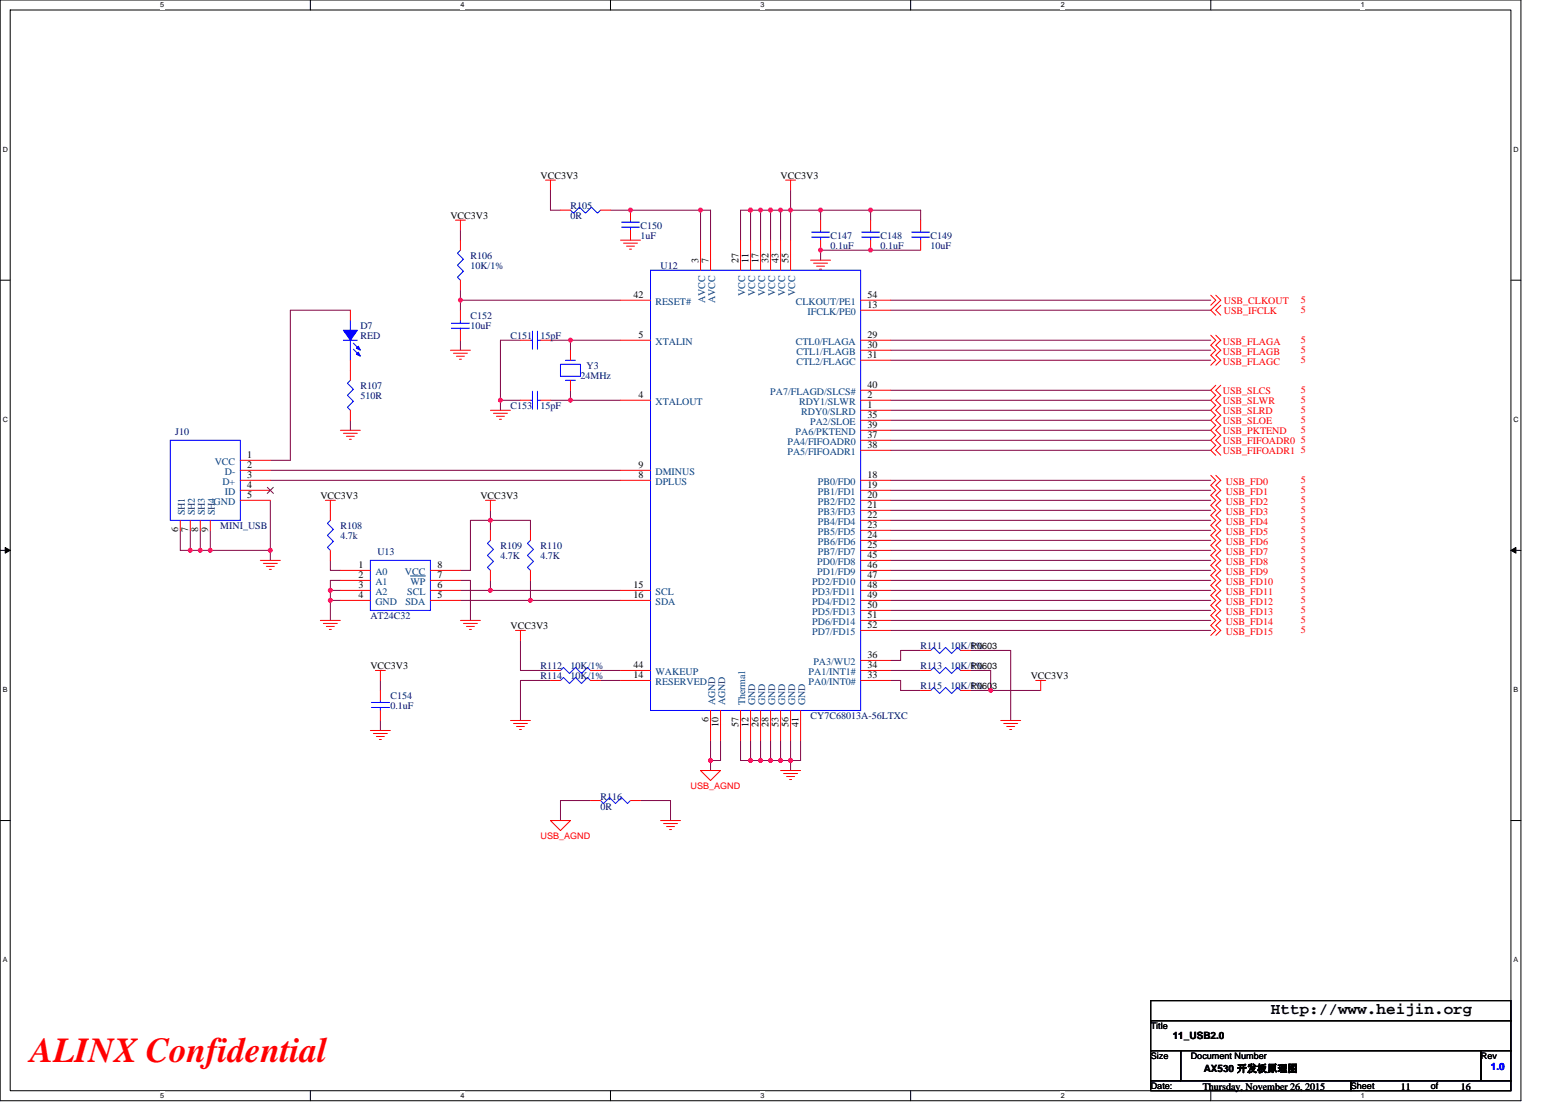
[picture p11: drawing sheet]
<svg xmlns="http://www.w3.org/2000/svg" width="297mm" height="210mm" viewBox="0 0 297 210" stroke-linecap="round" stroke-linejoin="round" font-family="sans-serif">
<path d="M0 0h289.6v209.5h-289.6zM1.9 1.9h285.8v205.7h-285.8z" fill="none" stroke="#000" stroke-width=".19"/>
<g fill="#fff">
<path d="M30.5 .2h.8v1.5h-.8z"/>
<path d="M30.5 207.8h.8v1.6h-.8z"/>
</g>
<path d="M59.1 0v1.9M59.1 207.6v1.9" fill="none" stroke="#000" stroke-width=".19"/>
<g fill="#fff">
<path d="M87.7 .2h.7v1.5h-.7z"/>
<path d="M87.7 207.8h.7v1.6h-.7z"/>
</g>
<path d="M116.2 0v1.9M116.2 207.6v1.9" fill="none" stroke="#000" stroke-width=".19"/>
<g fill="#fff">
<path d="M144.8 .2h.8v1.5h-.8z"/>
<path d="M144.8 207.8h.8v1.6h-.8z"/>
</g>
<path d="M173.4 0v1.9M173.4 207.6v1.9" fill="none" stroke="#000" stroke-width=".19"/>
<g fill="#fff">
<path d="M202 .2h.7v1.5h-.7z"/>
<path d="M202 207.8h.7v1.6h-.7z"/>
</g>
<path d="M230.5 0v1.9M230.5 207.6v1.9" fill="none" stroke="#000" stroke-width=".19"/>
<g fill="#fff">
<path d="M259.1 .2h.8v1.5h-.8z"/>
<path d="M259.1 207.8h.8v1.6h-.8z"/>
<path d="M.5 27.6h1v1.5h-1z"/>
<path d="M288.2 27.6h1v1.5h-1z"/>
<path d="M.5 79.1h1v1.5h-1z"/>
<path d="M288.2 79.1h1v1.5h-1z"/>
</g>
<path d="M0 53.3h1.9M287.7 53.3h1.9" fill="none" stroke="#000" stroke-width=".19"/>
<g fill="#fff">
<path d="M.5 130.5h.9v1.5h-.9z"/>
<path d="M288.2 130.5h.9v1.5h-.9z"/>
</g>
<path d="M0 104.8h1.9M287.7 104.8h1.9" fill="none" stroke="#000" stroke-width=".19"/>
<path d="M1 104.2l.9 .6-.9 .5zM287.7 104.8l.9-.6v1.1z" fill="#000" stroke="#000" stroke-width=".19"/>
<g fill="#fff">
<path d="M.5 181.9h.9v1.6h-.9z"/>
<path d="M288.2 181.9h.9v1.6h-.9z"/>
</g>
<path d="M0 156.2h1.9M287.7 156.2h1.9M219.1 190.5h68.6v3.8h-68.6zM219.1 194.3h68.6v5.7h-68.6zM219.1 200h5.7v5.7h-5.7zM219.1 205.7h38.1v1.9h-38.1zM224.8 200h57.2v5.7h-57.2zM257.2 205.7h30.5v1.9h-30.5zM282 200h5.7v5.7h-5.7z" fill="none" stroke="#000" stroke-width=".19"/>
<g fill="none" stroke="#800040" stroke-width=".19">
<path d="M104.8 36.2v3.8h1.9M150.5 36.2v3.8M66.7 59.1h-11.4v28.5h-3.8M87.7 55.2v1.9M87.7 57.2v1.9M87.7 43.8v1.9M87.7 57.2h30.4M133.4 40h1.9v5.7M133.4 40v5.7M133.4 40h-17.2M142.9 40h1.9M142.9 40h-1.9v5.7"/>
<path d="M142.9 40v5.7M144.8 40v5.7M144.8 40h1.9M146.7 40v5.7M146.7 40h1.9M148.6 40h1.9M148.6 40v5.7M150.5 40v5.7M150.5 40h5.7M156.2 40h9.6M156.2 40v1.9M165.8 40h9.5v1.9"/>
<path d="M165.8 40v1.9M169.6 57.1h60.9M169.6 59.1h60.9M175.3 47.6h-19.1v1.9M87.7 64.8v1.9M95.3 76.2h3.8M95.3 76.2v1.9M99.1 64.8h-3.8v11.4M104.8 64.8h3.8M104.8 76.2h3.8M108.6 64.8v1.9M108.6 64.8h9.5"/>
<path d="M108.6 74.3v1.9h9.5M169.6 74.3h60.9M169.6 76.2h60.9M169.6 78.1h60.9M169.6 64.8h60.9M169.6 66.7h60.9M169.6 68.6h60.9M51.5 95.2v9.6M51.5 89.5h66.6M51.5 91.4h66.6M66.7 80v1.9M93.4 99.1v1.9"/>
<path d="M93.4 97.2v1.9M93.4 99.1h-3.8v9.5h-1.9M93.4 99.1h7.6v1.9M169.6 80h60.9M169.6 81.9h60.9M169.6 83.8h60.9M169.6 85.7h60.9M169.6 91.4h60.9M169.6 93.3h60.9M169.6 95.2h60.9M169.6 97.2h60.9M169.6 99.1h60.9"/>
<path d="M34.3 101v3.8h1.9M36.2 101v3.8M36.2 104.8h1.9M38.1 101v3.8M38.1 104.8h1.9M40 101v3.8M40 104.8h11.5M51.5 104.8v1.9M62.9 106.7v1.9h1.9M62.9 112.4v1.9M62.9 114.3h1.9M62.9 112.4h1.9"/>
<path d="M62.9 114.3v3.8M64.8 110.5h-1.9v1.9M87.7 110.5h1.9v7.6M87.7 112.4h5.7M87.7 114.3h13.3M93.4 110.5v1.9M93.4 112.4h24.7M101 110.5v3.8M101 114.3h17.1M169.6 101h60.9M169.6 102.9h60.9M169.6 104.8h60.9"/>
<path d="M169.6 106.7h60.9M169.6 108.6h60.9M169.6 110.5h60.9M169.6 112.4h60.9M169.6 114.3h60.9M169.6 116.2h60.9M169.6 118.1h60.9M72.4 129.5v1.9M72.4 137.2v1.9M99.1 121.9v5.7h5.7M104.8 129.5h-5.7v7.7M114.3 127.6h3.8"/>
<path d="M114.3 129.5h3.8M169.6 127.6h5.7M169.6 120h60.9M169.6 129.5h1.9v1.9h3.8M175.3 123.8h-3.8v1.9h-1.9M184.8 123.8h7.6v13.4M184.8 127.6h3.8v3.8M184.8 131.4h3.8M188.6 131.4h9.6M112.4 152.4h-5.7v3.8M122 152.4h5.7v3.8M135.3 141v3.8"/>
<path d="M135.3 144.8v1.9M137.2 141v3.8h-1.9M141 141v3.8h1.9M142.9 144.8h1.9M142.9 141v3.8M144.8 141v3.8M144.8 144.8h1.9M146.7 141v3.8M146.7 144.8h1.9M148.6 141v3.8M148.6 144.8h1.9M150.5 144.8v1.9"/>
<path d="M150.5 141v3.8M152.4 141v3.8h-1.9"/>
</g>
<g fill="#f0f" stroke="#f0f" stroke-width=".19">
<circle cx="108.6" cy="64.8" r=".38"/>
<circle cx="108.6" cy="76.2" r=".38"/>
<circle cx="95.3" cy="76.2" r=".38"/>
<circle cx="93.4" cy="112.4" r=".38"/>
<circle cx="101" cy="114.3" r=".38"/>
<circle cx="93.4" cy="99" r=".38"/>
<circle cx="62.9" cy="114.3" r=".38"/>
<circle cx="87.7" cy="57.1" r=".38"/>
<circle cx="62.9" cy="112.4" r=".38"/>
<circle cx="150.5" cy="144.8" r=".38"/>
<circle cx="148.6" cy="144.8" r=".38"/>
<circle cx="150.5" cy="40" r=".38"/>
<circle cx="148.6" cy="40" r=".38"/>
<circle cx="146.7" cy="40" r=".38"/>
<circle cx="142.9" cy="40" r=".38"/>
<circle cx="144.8" cy="40" r=".38"/>
<circle cx="135.3" cy="144.8" r=".38"/>
<circle cx="133.4" cy="40" r=".38"/>
<circle cx="120" cy="40" r=".38"/>
<circle cx="156.2" cy="47.6" r=".38"/>
<circle cx="165.8" cy="40" r=".38"/>
<circle cx="156.2" cy="40" r=".38"/>
<circle cx="142.9" cy="144.8" r=".38"/>
<circle cx="146.7" cy="144.8" r=".38"/>
<circle cx="188.6" cy="131.4" r=".38"/>
<circle cx="144.8" cy="144.8" r=".38"/>
<circle cx="51.5" cy="104.8" r=".38"/>
<circle cx="36.2" cy="104.8" r=".38"/>
<circle cx="38.1" cy="104.8" r=".38"/>
<circle cx="40" cy="104.8" r=".38"/>
<circle cx="165.8" cy="47.6" r=".38"/>
</g>
<g fill="none" stroke="#f00" stroke-width=".19">
<path d="M103.9 34.3h1.9M104.8 34.3v1.9M149.6 34.3h1.9M150.5 34.3v1.9M66.7 59.1v1.9M86.7 41.9h1.9M87.7 41.9v1.9M87.7 59.1v1.9M87.7 53.3v1.9M87.7 45.7v1.9M106.7 40h1.9M114.3 40h1.9"/>
<path d="M118.1 57.1h5.8M118.1 45.7h3.9M118.7 46.3h2.7M119.3 46.9h1.5M119.9 47.4h.3M120.1 40v1.9M120.1 43.8v1.9M133.4 45.7v5.7M135.3 45.7v5.7M141 45.7v5.7M142.9 45.7v5.7M144.8 45.7v5.7"/>
<path d="M146.7 45.7v5.7M148.6 45.7v5.7M150.5 45.7v5.7M154.3 49.5h3.9M154.9 50.1h2.7M155.5 50.7h1.5M156.1 51.2h.3M156.2 41.9v1.9M156.2 45.7v1.9M163.9 59.1h5.7M163.9 57.1h5.7M165.8 41.9v1.9"/>
<path d="M165.8 45.7v1.9M175.3 41.9v1.9M175.3 45.7v1.9M230.5 56.2l1 .9-1 1M231.5 56.2l.9 .9-1.9 2 1 .9M232.4 58.1l-.9 1 .9 .9M66.7 78.1v1.9M66.7 68.6v3.8M85.8 66.7h3.8M86.3 67.2h2.7M86.9 67.8h1.5M87.5 68.4h.4"/>
<path d="M87.7 62.9v1.9M93.4 78.1h3.8M94 78.7h2.6M94.5 79.2h1.6M95.1 79.8h.4M99.1 76.2h1.9M99.1 64.8h1.9M102.9 76.2h1.9M102.9 64.8h1.9M108.6 72.4v1.9M108.6 66.7v1.9M118.1 76.2h5.8"/>
<path d="M118.1 64.8h5.8M163.9 78.1h5.7M163.9 76.2h5.7M163.9 64.8h5.7M163.9 66.7h5.7M163.9 68.6h5.7M163.9 74.3h5.7M230.5 63.8l1 1-1 .9 1 1-1 .9 1 1-1 .9M231.5 73.3l-1 1 1 .9-1 1 1 1-1 .9 1 1-1 .9 1 1-1 .9 1 1-1 .9 1 1-1 .9 1 1M231.5 63.8l.9 1-.9 .9 .9 1-.9 .9 .9 1-.9 .9M232.4 73.3l-.9 1 .9 .9-.9 1 .9 1-.9 .9 .9 1-.9 .9 .9 1-.9 .9 .9 1-.9 .9 .9 1-.9 .9 .9 1M34.3 99.1v1.9"/>
<path d="M36.2 99.1v1.9M38.1 99.1v1.9M40 99.1v1.9M45.8 87.6h5.7M45.8 89.5h5.7M45.8 91.4h5.7M45.8 93.3h5.7M45.8 95.2h5.7M62 95.2h1.9M62.9 95.2v3.9M64.8 81.9h3.8M65.4 82.5h2.6"/>
<path d="M66 83.1h1.5M66.5 83.6h.4M92.4 95.2h1.9M93.4 95.2v2M118.1 91.4h5.8M118.1 89.5h5.8M163.9 80h5.7M163.9 83.8h5.7M163.9 85.7h5.7M163.9 81.9h5.7M163.9 91.4h5.7M163.9 93.3h5.7"/>
<path d="M163.9 95.2h5.7M163.9 97.2h5.7M163.9 99.1h5.7M230.5 90.5l1 .9-1 1 1 .9-1 1 1 .9-1 1 1 1-1 .9 1 1-1 .9 1 1-1 .9 1 1-1 .9 1 1-1 .9 1 1-1 .9 1 1-1 .9 1 1-1 .9 1 1-1 .9 1 1-1 1 1 .9-1 1 1 .9-1 1 1 .9-1 1M231.5 90.5l.9 .9-.9 1 .9 .9-.9 1 .9 .9-.9 1 .9 1-.9 .9 .9 1-.9 .9 .9 1-.9 .9 .9 1-.9 .9 .9 1-.9 .9 .9 1-.9 .9 .9 1-.9 .9 .9 1-.9 .9 .9 1-.9 .9 .9 1-.9 1 .9 .9-.9 1 .9 .9-.9 1 .9 .9-.9 1M49.6 106.7h3.8M50.1 107.3h2.7M50.7 107.8h1.5M51.3 108.4h.4M61 118.1h3.8M61.6 118.7h2.6M62.1 119.3h1.6"/>
<path d="M62.7 119.8h.4M62.9 104.8v1.9M64.8 108.6h5.7M64.8 110.5h5.7M64.8 112.4h5.7M64.8 114.3h5.7M82 114.3h5.7M82 112.4h5.7M82 110.5h5.7M82 108.6h5.7M87.7 118.1h3.8M88.2 118.7h2.7"/>
<path d="M88.8 119.3h1.5M89.4 119.8h.4M93.4 108.6v1.9M93.4 101v1.9M101 108.6v1.9M101 101v1.9M118.1 112.4h5.8M118.1 114.3h5.8M163.9 101h5.7M163.9 102.9h5.7M163.9 104.8h5.7M163.9 106.7h5.7"/>
<path d="M163.9 108.6h5.7M163.9 110.5h5.7M163.9 112.4h5.7M163.9 114.3h5.7M163.9 116.2h5.7M163.9 118.1h5.7M70.5 139.1h3.8M71.1 139.6h2.7M71.5 127.6h1.9M72.4 127.6v1.9M72.4 131.4v1.9M72.4 135.3v1.9"/>
<path d="M97.2 137.2h3.8M97.8 137.7h2.6M98.1 120h2M98.3 138.3h1.6M98.9 138.9h.4M99.1 120v1.9M104.8 129.5h1.9M104.8 127.6h1.9M112.4 129.5h1.9M112.4 127.6h1.9M118.1 129.5h5.8M118.1 127.6h5.8"/>
<path d="M135.3 135.3v5.7M137.2 135.3v5.7M141 135.3v5.7M142.9 135.3v5.7M144.8 135.3v5.7M146.7 135.3v5.7M148.6 135.3v5.7M150.5 135.3v5.7M152.4 135.3v5.7M163.9 129.5h5.7M163.9 127.6h5.7M163.9 125.7h5.7"/>
<path d="M163.9 120h5.7M175.3 131.4h1.9M175.3 123.8h1.9M175.3 127.6h1.9M182.9 131.4h1.9M182.9 123.8h1.9M182.9 127.6h1.9M190.5 137.2h3.8M191.1 137.7h2.7M191.7 138.3h1.5M192.3 138.9h.3M197.2 129.5h1.9"/>
<path d="M198.2 129.5v1.9M71.7 140.2h1.5M72.2 140.8h.4M104.8 156.2h3.8l-1.9 1.9zM112.4 152.4h1.9M120.1 152.4h1.9M125.8 156.2h3.8M126.3 156.8h2.7M126.9 157.4h1.5M127.5 157.9h.4M133.4 146.7h3.8l-1.9 1.9zM148.6 146.7h3.8"/>
<path d="M149.2 147.3h2.7M149.8 147.8h1.5M150.3 148.4h.4"/>
</g>
<g fill="none" stroke="#00f" stroke-width=".19">
<path d="M87.7 47.6l-.6 .6 1.1 1.1-1.1 1.2 1.1 1.1-1.1 1.2 .6 .5M108.6 40l.6 .6 1.1-1.2 1.2 1.2 1.1-1.2 1.2 1.2 .5-.6M118.3 43.2h3.5M118.3 42.3h3.5M120.1 41.9v.4M120.1 43.2v.6M123.9 51.4h40v83.9h-40zM154.5 45.1h3.5M154.5 44.2h3.5M156.2 43.8v.4M156.2 45.1v.6M164.1 45.1h3.4"/>
<path d="M164.1 44.2h3.4M165.8 43.8v.4M165.8 45.1v.6M173.6 45.1h3.4M173.6 44.2h3.4M175.3 43.8v.4M175.3 45.1v.6M65.4 64.8h2.6M66.7 72.4l-.6 .6 1.2 1.1-1.2 1.1 1.2 1.2-1.2 1.1 .6 .6M66.7 61v1.9M66.7 64.8v3.8M67.3 65.3l1.1 1.2"/>
<path d="M67.3 66.5l1.1 1.1M86 61.5h3.4M86 62.5h3.4M87.7 62.5v.4M87.7 61v.5M101 76.2h.4M101 64.8h.4M101.4 74.5v3.4M101.4 63.1v3.4M102.3 76.2h.6M102.3 64.8h.6M102.3 74.5v3.4"/>
<path d="M102.3 63.1v3.4M106.7 69.3h3.8v2.3h-3.8zM107.7 72.4h1.9M107.7 68.6h1.9M32.4 83.8h13.4v15.3h-13.4zM62.9 99.1l-.6 .5 1.2 1.2-1.2 1.1 1.2 1.2-1.2 1.1 .6 .6M70.5 106.7h11.5v9.5h-11.5zM93.4 102.9l-.6 .5 1.2 1.2-1.2 1.1 1.2 1.2-1.2 1.1 .6 .6M101 102.9l-.6 .5 1.2 1.2-1.2 1.1 1.2 1.2-1.2 1.1 .6 .6M70.7 134.7h3.4M70.7 133.7h3.4M72.4 133.3v.4"/>
<path d="M72.4 134.7v.6M106.7 129.5l.6-.5 1.1 1.1 1.2-1.1 1.1 1.1 1.2-1.1 .5 .5M106.7 127.6l.6-.5 1.1 1.1 1.2-1.1 1.1 1.1 1.2-1.1 .5 .5M177.2 131.4l.6-.5 1.1 1.1 1.2-1.1 1.1 1.1 1.1-1.1 .6 .5M177.2 123.8l.6-.5 1.1 1.1 1.2-1.1 1.1 1.1 1.1-1.1 .6 .5M177.2 127.6l.6-.5 1.1 1.1 1.2-1.1 1.1 1.1 1.1-1.1 .6 .5M114.3 152.4l.6 .6 1.2-1.2 1.1 1.2 1.1-1.2 1.2 1.2 .6-.6"/>
</g>
<g fill="#00f" stroke="#00f" stroke-width=".19">
<path d="M65.4 62.9h2.6l-1.3 1.9z" fill-rule="evenodd"/>
<path d="M68.2 67.1l.4 .7-.7-.4z" fill-rule="evenodd"/>
<path d="M68.2 65.9l.4 .8-.7-.4z" fill-rule="evenodd"/>
</g>
<path d="M50.9 92.8l1.2 1.1M52 92.8l-1.1 1.1" fill="none" stroke="#804000" stroke-width=".19"/>
<path d="M78.1 109.6h2.9" fill="none" stroke="#004080" stroke-width=".19"/>
<text font-size="6.7" fill="#f00" x="5.8" y="202.2">ALINX Confidential</text>
<text font-size="3" x="242" y="193.1">Http://www.heijin.org</text>
<g font-size="1.9">
<text x="102.9" y="34.1">VCC3V3</text>
<text x="148.6" y="34.1">VCC3V3</text>
<text x="85.8" y="41.7">VCC3V3</text>
<text x="133" y="50.1" transform="rotate(-90 133 50.1)">3</text>
<text x="134.9" y="50.1" transform="rotate(-90 134.9 50.1)">7</text>
<text x="140.6" y="50.1" transform="rotate(-90 140.6 50.1)">27</text>
<text x="142.5" y="50.1" transform="rotate(-90 142.5 50.1)">11</text>
<text x="144.4" y="50.1" transform="rotate(-90 144.4 50.1)">17</text>
<text x="146.3" y="50.1" transform="rotate(-90 146.3 50.1)">32</text>
<text x="148.2" y="50.1" transform="rotate(-90 148.2 50.1)">43</text>
<text x="150.1" y="50.1" transform="rotate(-90 150.1 50.1)">55</text>
<text x="120.6" y="56.7">42</text>
<text x="165.2" y="58.7">13</text>
<text x="165.2" y="56.7">54</text>
<text x="121.6" y="64.4">5</text>
<text x="165.2" y="64.4">29</text>
<text x="165.2" y="66.3">30</text>
<text x="165.2" y="68.2">31</text>
<text x="121.6" y="75.8">4</text>
<text x="165.2" y="77.7">1</text>
<text x="165.2" y="73.9">40</text>
<text x="165.2" y="75.8">2</text>
<text x="165.2" y="79.6">35</text>
<text x="165.2" y="83.4">37</text>
<text x="165.2" y="81.5">39</text>
<text x="47.1" y="89.1">2</text>
<text x="47.1" y="87.2">1</text>
<text x="121.6" y="89.1">9</text>
<text x="165.2" y="85.3">38</text>
<text x="47.1" y="92.9">4</text>
<text x="47.1" y="91">3</text>
<text x="47.1" y="94.8">5</text>
<text x="61" y="95.1">VCC3V3</text>
<text x="91.5" y="95.1">VCC3V3</text>
<text x="121.6" y="91">8</text>
<text x="165.2" y="91">18</text>
<text x="165.2" y="92.9">19</text>
<text x="165.2" y="94.8">20</text>
<text x="33.9" y="101.3" transform="rotate(-90 33.9 101.3)">6</text>
<text x="35.8" y="101.3" transform="rotate(-90 35.8 101.3)">7</text>
<text x="37.7" y="101.3" transform="rotate(-90 37.7 101.3)">8</text>
<text x="39.6" y="101.3" transform="rotate(-90 39.6 101.3)">9</text>
<text x="165.2" y="96.8">21</text>
<text x="165.2" y="98.7">22</text>
<text x="165.2" y="100.6">23</text>
<text x="165.2" y="106.3">45</text>
<text x="165.2" y="102.5">24</text>
<text x="165.2" y="104.4">25</text>
<text x="68.2" y="108.2">1</text>
<text x="68.2" y="110.1">2</text>
<text x="68.2" y="112">3</text>
<text x="68.2" y="113.9">4</text>
<text x="83.3" y="112">6</text>
<text x="83.3" y="113.9">5</text>
<text x="83.3" y="110.1">7</text>
<text x="83.3" y="108.2">8</text>
<text x="120.6" y="112">15</text>
<text x="120.6" y="113.9">16</text>
<text x="165.2" y="108.2">46</text>
<text x="165.2" y="110.1">47</text>
<text x="165.2" y="112">48</text>
<text x="165.2" y="113.9">49</text>
<text x="97.2" y="119.8">VCC3V3</text>
<text x="165.2" y="115.8">50</text>
<text x="165.2" y="117.7">51</text>
<text x="165.2" y="119.6">52</text>
<text x="165.2" y="125.3">36</text>
<text x="70.5" y="127.4">VCC3V3</text>
<text x="120.6" y="129.1">14</text>
<text x="120.6" y="127.2">44</text>
<text x="165.2" y="129.1">33</text>
<text x="165.2" y="127.2">34</text>
<text x="196.3" y="129.3">VCC3V3</text>
<text x="134.9" y="137.5" transform="rotate(-90 134.9 137.5)">6</text>
<text x="136.8" y="138.5" transform="rotate(-90 136.8 138.5)">10</text>
<text x="140.6" y="138.5" transform="rotate(-90 140.6 138.5)">57</text>
<text x="142.5" y="138.5" transform="rotate(-90 142.5 138.5)">12</text>
<text x="144.4" y="138.5" transform="rotate(-90 144.4 138.5)">26</text>
<text x="146.3" y="138.5" transform="rotate(-90 146.3 138.5)">28</text>
<text x="148.2" y="138.5" transform="rotate(-90 148.2 138.5)">53</text>
<text x="150.1" y="138.5" transform="rotate(-90 150.1 138.5)">56</text>
<text x="152" y="138.5" transform="rotate(-90 152 138.5)">41</text>
<text x="223.3" y="197.8">11_USB2.0</text>
<text x="229" y="207.5">Thursday, November 26, 2015</text>
<text x="229.2" y="204.1">AX530 开发板原理图</text>
<text x="266.7" y="207.5">11</text>
<text x="278.2" y="207.5">16</text>
</g>
<g font-size="1.9" fill="#000080">
<text x="108.6" y="39.8">R105</text>
<text x="108.6" y="41.7">0R</text>
<text x="122" y="43.6">C150</text>
<text x="122" y="45.5">1uF</text>
<text x="158.2" y="45.5">C147</text>
<text x="158.2" y="47.4">0.1uF</text>
<text x="167.7" y="45.5">C148</text>
<text x="167.7" y="47.4">0.1uF</text>
<text x="177.2" y="45.5">C149</text>
<text x="177.2" y="47.4">10uF</text>
<text x="89.6" y="49.3">R106</text>
<text x="89.6" y="51.2">10K/1%</text>
<text x="125.8" y="51.2">U12</text>
<text x="68.6" y="62.7">D7</text>
<text x="68.6" y="64.6">RED</text>
<text x="89.6" y="60.8">C152</text>
<text x="89.6" y="62.7">10uF</text>
<text x="97.2" y="64.6">C151</text>
<text x="102.9" y="64.6">15pF</text>
<text x="111.7" y="70.3">Y3</text>
<text x="68.6" y="74.1">R107</text>
<text x="68.6" y="76">510R</text>
<text x="97.2" y="77.9">C153</text>
<text x="102.9" y="77.9">15pF</text>
<text x="110.5" y="72.2">24MHz</text>
<text x="33.4" y="82.9">J10</text>
<text x="41.9" y="100.8">MINI_USB</text>
<text x="64.8" y="100.8">R108</text>
<text x="64.8" y="102.7">4.7k</text>
<text x="71.9" y="105.7">U13</text>
<text x="95.3" y="104.6">R109</text>
<text x="95.3" y="106.5">4.7K</text>
<text x="102.9" y="104.6">R110</text>
<text x="102.9" y="106.5">4.7K</text>
<text x="70.5" y="117.9">AT24C32</text>
<text x="175.3" y="123.6">R111</text>
<text x="181" y="123.6">10K/1%</text>
<text x="102.9" y="129.3">R114</text>
<text x="102.9" y="127.4">R112</text>
<text x="108.6" y="129.3">10K/1%</text>
<text x="108.6" y="127.4">10K/1%</text>
<text x="175.3" y="131.3">R115</text>
<text x="175.3" y="127.4">R113</text>
<text x="181" y="131.3">10K/1%</text>
<text x="181" y="127.4">10K/1%</text>
<text x="74.3" y="133.2">C154</text>
<text x="74.3" y="135.1">0.1uF</text>
<text x="154.3" y="137">CY7C68013A-56LTXC</text>
<text x="114.3" y="152.2">R116</text>
<text x="114.3" y="154.1">0R</text>
</g>
<g font-size="1.9" fill="#004080">
<text x="124.8" y="58">RESET#</text>
<text x="134.3" y="57.7" transform="rotate(-90 134.3 57.7)">AVCC</text>
<text x="136.2" y="57.7" transform="rotate(-90 136.2 57.7)">AVCC</text>
<text x="141.9" y="56.3" transform="rotate(-90 141.9 56.3)">VCC</text>
<text x="143.8" y="56.3" transform="rotate(-90 143.8 56.3)">VCC</text>
<text x="145.7" y="56.3" transform="rotate(-90 145.7 56.3)">VCC</text>
<text x="147.6" y="56.3" transform="rotate(-90 147.6 56.3)">VCC</text>
<text x="149.5" y="56.3" transform="rotate(-90 149.5 56.3)">VCC</text>
<text x="151.4" y="56.3" transform="rotate(-90 151.4 56.3)">VCC</text>
<text x="151.5" y="58">CLKOUT/PE1</text>
<text x="153.8" y="59.9">IFCLK/PE0</text>
<text x="124.8" y="65.6">XTALIN</text>
<text x="151.5" y="65.6">CTL0/FLAGA</text>
<text x="151.6" y="67.5">CTL1/FLAGB</text>
<text x="151.6" y="69.4">CTL2/FLAGC</text>
<text x="124.8" y="77.1">XTALOUT</text>
<text x="146.7" y="75.2">PA7/FLAGD/SLCS#</text>
<text x="152.1" y="77.1">RDY1/SLWR</text>
<text x="151.5" y="82.8">PA6/PKTEND</text>
<text x="152.6" y="79">RDY0/SLRD</text>
<text x="154.3" y="80.9">PA2/SLOE</text>
<text x="40.9" y="88.5">VCC</text>
<text x="149.9" y="84.7">PA4/FIFOADR0</text>
<text x="149.9" y="86.6">PA5/FIFOADR1</text>
<text x="42.4" y="92.3">D+</text>
<text x="42.8" y="90.4">D-</text>
<text x="42.8" y="94.2">ID</text>
<text x="124.8" y="92.3">DPLUS</text>
<text x="124.8" y="90.4">DMINUS</text>
<text x="155.7" y="92.3">PB0/FD0</text>
<text x="155.7" y="94.2">PB1/FD1</text>
<text x="35.2" y="98.1" transform="rotate(-90 35.2 98.1)">SH1</text>
<text x="37.1" y="98.1" transform="rotate(-90 37.1 98.1)">SH2</text>
<text x="39" y="98.1" transform="rotate(-90 39 98.1)">SH3</text>
<text x="40.7" y="96.1">GND</text>
<text x="40.9" y="98.1" transform="rotate(-90 40.9 98.1)">SH4</text>
<text x="155.7" y="96.1">PB2/FD2</text>
<text x="155.7" y="98">PB3/FD3</text>
<text x="155.7" y="99.9">PB4/FD4</text>
<text x="155.7" y="101.8">PB5/FD5</text>
<text x="155.6" y="107.5">PD0/FD8</text>
<text x="155.7" y="103.7">PB6/FD6</text>
<text x="155.7" y="105.6">PB7/FD7</text>
<text x="71.5" y="109.5">A0</text>
<text x="71.5" y="111.4">A1</text>
<text x="71.5" y="113.3">A2</text>
<text x="77.1" y="109.5">VCC</text>
<text x="77.5" y="113.3">SCL</text>
<text x="78.1" y="111.4">WP</text>
<text x="124.8" y="113.3">SCL</text>
<text x="154.7" y="111.4">PD2/FD10</text>
<text x="154.7" y="113.3">PD3/FD11</text>
<text x="155.6" y="109.5">PD1/FD9</text>
<text x="71.5" y="115.2">GND</text>
<text x="77.2" y="115.2">SDA</text>
<text x="124.8" y="115.2">SDA</text>
<text x="154.7" y="115.2">PD4/FD12</text>
<text x="154.7" y="117.1">PD5/FD13</text>
<text x="154.7" y="119">PD6/FD14</text>
<text x="154.7" y="120.9">PD7/FD15</text>
<text x="124.8" y="130.4">RESERVED</text>
<text x="124.8" y="128.5">WAKEUP</text>
<text x="154" y="130.4">PA0/INT0#</text>
<text x="154" y="128.5">PA1/INT1#</text>
<text x="154.9" y="126.6">PA3/WU2</text>
<text x="136.2" y="134.3" transform="rotate(-90 136.2 134.3)">AGND</text>
<text x="138.1" y="134.3" transform="rotate(-90 138.1 134.3)">AGND</text>
<text x="141.9" y="134.3" transform="rotate(-90 141.9 134.3)">Thermal</text>
<text x="143.8" y="134.3" transform="rotate(-90 143.8 134.3)">GND</text>
<text x="145.7" y="134.3" transform="rotate(-90 145.7 134.3)">GND</text>
<text x="147.6" y="134.3" transform="rotate(-90 147.6 134.3)">GND</text>
<text x="149.5" y="134.3" transform="rotate(-90 149.5 134.3)">GND</text>
<text x="151.4" y="134.3" transform="rotate(-90 151.4 134.3)">GND</text>
<text x="153.3" y="134.3" transform="rotate(-90 153.3 134.3)">GND</text>
</g>
<g font-size="1.9" fill="#f00">
<text x="233" y="57.9">USB_CLKOUT</text>
<text x="233" y="59.8">USB_IFCLK</text>
<text x="247.7" y="57.7">5</text>
<text x="247.7" y="59.6">5</text>
<text x="232.8" y="65.7">USB_FLAGA</text>
<text x="247.7" y="65.3">5</text>
<text x="232.8" y="67.6">USB_FLAGB</text>
<text x="232.8" y="69.5">USB_FLAGC</text>
<text x="247.7" y="67.2">5</text>
<text x="247.7" y="69.2">5</text>
<text x="232.8" y="75.1">USB_SLCS</text>
<text x="232.8" y="77">USB_SLWR</text>
<text x="247.7" y="74.9">5</text>
<text x="247.7" y="76.8">5</text>
<text x="232.8" y="78.9">USB_SLRD</text>
<text x="232.8" y="80.8">USB_SLOE</text>
<text x="232.8" y="82.7">USB_PKTEND</text>
<text x="247.7" y="78.7">5</text>
<text x="247.7" y="80.6">5</text>
<text x="247.7" y="82.5">5</text>
<text x="232.8" y="84.6">USB_FIFOADR0</text>
<text x="232.8" y="86.5">USB_FIFOADR1</text>
<text x="247.7" y="84.4">5</text>
<text x="247.7" y="86.3">5</text>
<text x="233.4" y="92.4">USB_FD0</text>
<text x="233.4" y="94.3">USB_FD1</text>
<text x="247.7" y="92">5</text>
<text x="247.7" y="93.9">5</text>
<text x="247.7" y="95.8">5</text>
<text x="233.4" y="96.2">USB_FD2</text>
<text x="233.4" y="100">USB_FD4</text>
<text x="233.4" y="98.1">USB_FD3</text>
<text x="233.4" y="101.9">USB_FD5</text>
<text x="247.7" y="99.6">5</text>
<text x="247.7" y="97.7">5</text>
<text x="247.7" y="101.5">5</text>
<text x="233.4" y="103.8">USB_FD6</text>
<text x="233.4" y="105.7">USB_FD7</text>
<text x="233.4" y="107.6">USB_FD8</text>
<text x="247.7" y="103.4">5</text>
<text x="247.7" y="105.3">5</text>
<text x="247.7" y="107.3">5</text>
<text x="233.4" y="109.5">USB_FD9</text>
<text x="233.4" y="111.4">USB_FD10</text>
<text x="233.4" y="113.3">USB_FD11</text>
<text x="247.7" y="109.2">5</text>
<text x="247.7" y="111.1">5</text>
<text x="247.7" y="113">5</text>
<text x="233.4" y="115.3">USB_FD12</text>
<text x="233.4" y="117.2">USB_FD13</text>
<text x="233.4" y="119.1">USB_FD14</text>
<text x="247.7" y="114.9">5</text>
<text x="247.7" y="116.8">5</text>
<text x="247.7" y="118.7">5</text>
<text x="233.4" y="121">USB_FD15</text>
<text x="247.7" y="120.6">5</text>
</g>
<text font-size="1.9" fill="#00f" x="283.9" y="203.7">1.0</text>
<g font-size="1.7">
<text x="184.8" y="123.5">R0603</text>
<text x="184.8" y="131.1">R0603</text>
<text x="184.8" y="127.3">R0603</text>
<text x="219.1" y="195.9">Title</text>
<text x="219.1" y="201.6">Size</text>
<text x="226.7" y="201.6">Document Number</text>
<text x="282" y="201.6">Rev</text>
<text x="219.1" y="207.3">Date:</text>
<text x="257.2" y="207.3">Sheet</text>
<text x="272.5" y="207.3">of</text>
</g>
<g font-size="1.7" fill="#f00">
<text x="131.5" y="150.1">USB_AGND</text>
<text x="102.9" y="159.7">USB_AGND</text>
</g>
<g font-size="1.4">
<text x="30.5" y="1.4">5</text>
<text x="87.7" y="1.4">4</text>
<text x="144.8" y="1.4">3</text>
<text x="202" y="1.4">2</text>
<text x="259.1" y="1.4">1</text>
<text x=".5" y="28.9">D</text>
<text x="288.2" y="28.9">D</text>
<text x=".5" y="80.3">C</text>
<text x="288.2" y="80.3">C</text>
<text x=".5" y="131.7">B</text>
<text x="288.2" y="131.7">B</text>
<text x=".5" y="183.2">A</text>
<text x="288.2" y="183.2">A</text>
<text x="30.5" y="209.1">5</text>
<text x="87.7" y="209.1">4</text>
<text x="144.8" y="209.1">3</text>
<text x="202" y="209.1">2</text>
<text x="259.1" y="209.1">1</text>
</g>
</svg>
